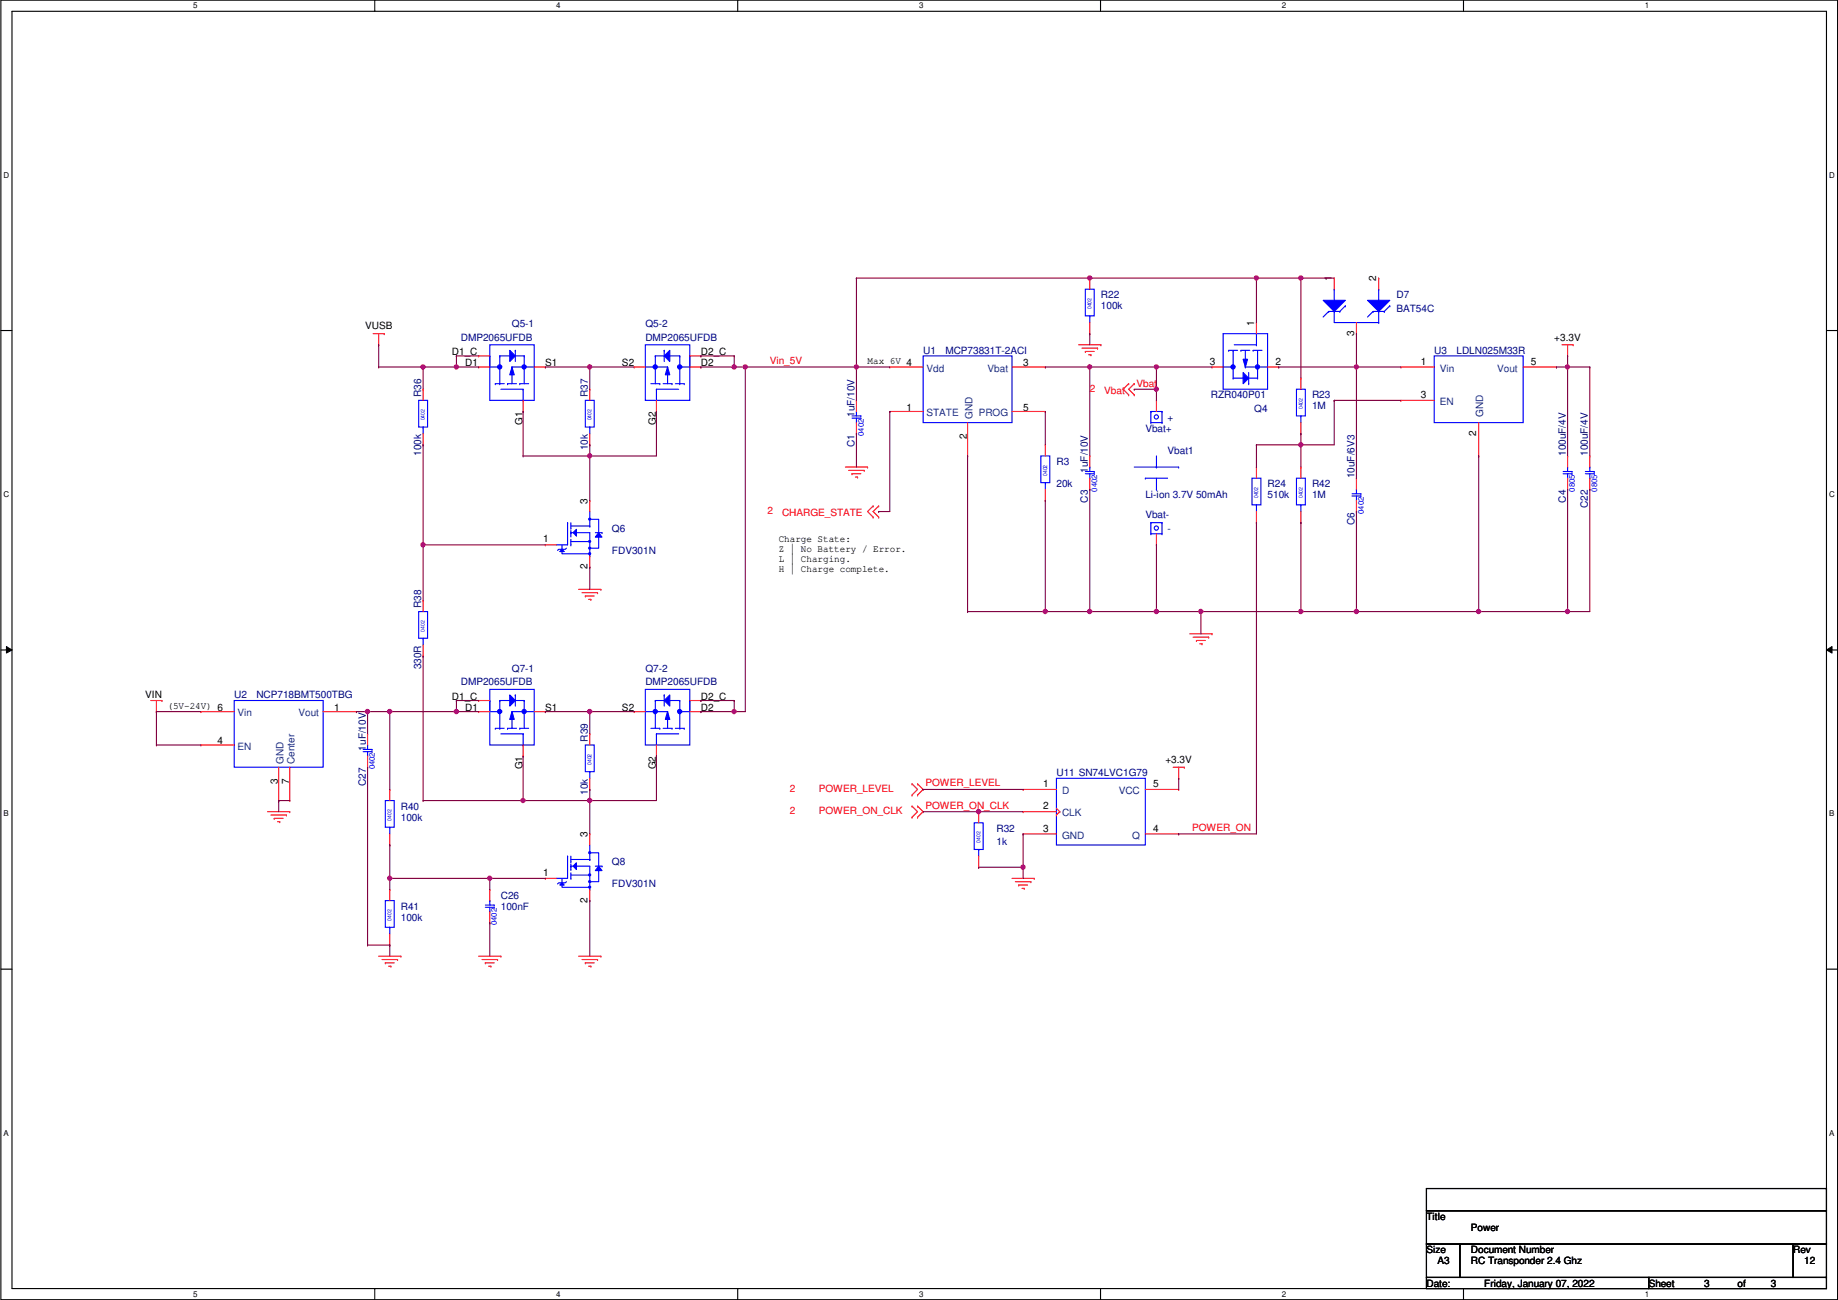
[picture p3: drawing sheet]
<svg xmlns="http://www.w3.org/2000/svg" width="420mm" height="297mm" viewBox="0 0 420 297" stroke-linecap="round" stroke-linejoin="round" font-family="sans-serif">
<path d="M.2 0h419.9v297h-419.9zM2.7 2.6h414.8v291.8h-414.8z" fill="none" stroke="#000" stroke-width=".25"/>
<g fill="#fff">
<path d="M44.2 .3h1v2h-1z"/>
<path d="M44.2 294.7h1v2h-1z"/>
</g>
<path d="M85.7 0v2.6M85.7 294.4v2.6" fill="none" stroke="#000" stroke-width=".25"/>
<g fill="#fff">
<path d="M127.1 .3h1v2h-1z"/>
<path d="M127.1 294.7h1v2h-1z"/>
</g>
<path d="M168.6 0v2.6M168.6 294.4v2.6" fill="none" stroke="#000" stroke-width=".25"/>
<g fill="#fff">
<path d="M210.1 .3h1v2h-1z"/>
<path d="M210.1 294.7h1v2h-1z"/>
</g>
<path d="M251.6 0v2.6M251.6 294.4v2.6" fill="none" stroke="#000" stroke-width=".25"/>
<g fill="#fff">
<path d="M293 .3h1v2h-1z"/>
<path d="M293 294.7h1v2h-1z"/>
</g>
<path d="M334.5 0v2.6M334.5 294.4v2.6" fill="none" stroke="#000" stroke-width=".25"/>
<g fill="#fff">
<path d="M376 .3h1v2h-1z"/>
<path d="M376 294.7h1v2h-1z"/>
<path d="M.8 39h1.3v2h-1.3z"/>
<path d="M418.2 39h1.2v2h-1.2z"/>
<path d="M.8 112h1.3v2h-1.3z"/>
<path d="M418.2 112h1.2v2h-1.2z"/>
</g>
<path d="M.2 75.5h2.5M417.5 75.5h2.6" fill="none" stroke="#000" stroke-width=".25"/>
<g fill="#fff">
<path d="M.8 185h1.2v1.9h-1.2z"/>
<path d="M418.2 185h1.1v1.9h-1.1z"/>
</g>
<path d="M.2 148.5h2.5M417.5 148.5h2.6" fill="none" stroke="#000" stroke-width=".25"/>
<path d="M1.5 147.7l1.2 .8-1.2 .7zM417.5 148.5l1.3-.8v1.5z" fill="#000"/>
<path d="M1.5 147.7l1.2 .8-1.2 .7zM417.5 148.5l1.3-.8v1.5z" fill="none" stroke="#000" stroke-width=".23"/>
<g fill="#fff">
<path d="M.8 257.9h1.2v2h-1.2z"/>
<path d="M418.2 257.9h1.1v2h-1.1z"/>
</g>
<path d="M.2 221.4h2.5M417.5 221.4h2.6M326.1 271.6h91.4v5h-91.4zM326.1 276.6h91.4v7.7h-91.4zM326.1 284.3h7.6v7.6h-7.6zM326.1 291.9h50.8v2.5h-50.8zM333.7 284.3h76.2v7.6h-76.2zM376.9 291.9h40.6v2.5h-40.6zM409.9 284.3h7.6v7.6h-7.6z" fill="none" stroke="#000" stroke-width=".25"/>
<g fill="none" stroke="#f00" stroke-width=".25">
<path d="M85.3 76.2h2.5M86.6 78.8h.1M86.6 76.2v2.6M87.8 76.2h.1M246.6 78.8h5.1M247.3 79.5h3.6M250.9 79.5h.1M251.7 78.8h.1M357.1 78.8h2.5M358.3 78.8v2.5M359.6 78.8h.1M248.1 80.3h.1"/>
<path d="M248.1 80.3h2M248.9 81.1h.5M249.4 81.1h.1M258 87.7h.1M258 90.2h.1M258 87.7l-1.3 1.2 1.3 1.3M259.3 87.7h.1M259.3 90.2h.1M259.3 87.7l-1.3 1.2 1.3 1.3M358.3 81.3h.1M193.2 106.7h5.1M194 107.5h3.6"/>
<path d="M194.8 108.2h.1M194.8 108.2h2M195.5 109h.5M196 109h.1M197.6 107.5h.1M198.3 106.7h.1M199.6 115.6h.1M199.6 118.2h.1M199.6 115.6l-1.3 1.3 1.3 1.3M200.9 115.6h.1M200.9 118.2h.1M200.9 115.6l-1.3 1.3 1.3 1.3"/>
<path d="M132.3 134.7h5.1M133 135.4h3.6M133.8 136.2h.1M133.8 136.2h2M134.6 136.9h.5M135.1 136.9h.1M136.6 135.4h.1M137.4 134.7h.1M272 144.8h5.1M272.7 145.6h3.6M273.5 146.3h.1M273.5 146.3h2"/>
<path d="M274.3 147.1h.5M274.8 147.1h.1M276.3 145.6h.1M277.1 144.8h.1M34.5 160.1h2.5M35.8 162.6h.1M35.8 160.1v2.5M37 160.1h.1M208.5 179.1h.1M208.5 179.1l1.3 1.3-1.3 1.3M209.8 179.1h.1M209.8 179.1l1.2 1.3-1.2 1.3"/>
<path d="M268.2 175.3h2.5M269.4 177.8h.1M269.4 175.3v2.5M270.7 175.3h.1M61.2 185.5h5M61.9 186.2h3.6M62.7 187h.1M62.7 187h2M63.4 187.7h.6M64 187.7h.1M65.5 186.2h.1M66.2 185.5h.1"/>
<path d="M208.5 181.7h.1M208.5 184.2h.1M208.5 186.7h.1M208.5 184.2l1.3 1.3-1.3 1.2M209.8 181.7h.1M209.8 186.7h.1M209.8 184.2h.1M209.8 184.2l1.2 1.3-1.2 1.2M86.6 218.5h5M87.3 219.2h3.6M90.9 219.2h.1M91.6 218.5h.1"/>
<path d="M109.4 218.5h5.1M110.2 219.2h3.5M113.7 219.2h.1M114.5 218.5h.1M132.3 218.5h5.1M133 219.2h3.6M136.6 219.2h.1M137.4 218.5h.1M231.3 200.7h5.1M232.1 201.5h3.6M232.9 202.2h.1M232.9 202.2h2"/>
<path d="M233.6 203h.5M234.1 203h.1M235.7 201.5h.1M236.4 200.7h.1M88.1 220h.1M88.1 220h2M88.8 220.8h.6M89.4 220.8h.1M110.9 220h.1M110.9 220h2.1M111.7 220.8h.5M112.2 220.8h.1"/>
<path d="M133.8 220h.1M133.8 220h2M134.6 220.8h.5M135.1 220.8h.1"/>
</g>
<g fill="none" stroke="#00f" stroke-width=".25">
<path d="M112 157.5h10.1v12.7h-10.1zM117.8 158.8h.1M117.8 158.8v2.5M112 160.1h.1M112 160.1v2.5h2.5M113.2 166.4h.1M113.2 166.4h2.1M114.2 160.1h.1M114.2 166.4h.1M114.2 160.1h5.6M114.2 160.1v6.3M114.5 162.6h.1"/>
<path d="M114.5 167.7h5.1M116 166.4h.1M116 166.4h2.1M117 162.6h.1M117 162.6v3.8M117 162.6h5.1M118.8 166.4h.1M118.8 166.4h2.1M119.6 167.7h.1M119.6 170.2h.1M119.6 162.6h.1M119.6 167.7v2.5"/>
<path d="M119.8 160.1h.1M119.8 160.1v6.3"/>
</g>
<circle cx="114.2" cy="162.6" r=".49" fill="#00f"/>
<circle cx="114.2" cy="162.6" r=".49" fill="none" stroke="#00f" stroke-width=".25"/>
<circle cx="119.8" cy="162.6" r=".49" fill="#00f"/>
<circle cx="119.8" cy="162.6" r=".49" fill="none" stroke="#00f" stroke-width=".25"/>
<path d="M116.5 158.8l1.3 1.3-1.3 1.2z" fill="#00f"/>
<path d="M116.5 158.8l1.3 1.3-1.3 1.2z" fill="none" stroke="#00f" stroke-width=".25"/>
<path d="M117 162.6l.5 1.8h-1z" fill="#00f"/>
<g fill="none" stroke="#00f" stroke-width=".25">
<path d="M133.8 91.5h2v6.1h-2zM134.8 97.6h.1M134.8 97.6v1.5M296.4 88.9h2v6.1h-2zM297.4 95h.1M297.4 95v1.6M327.9 81.3h20.3v15.3h-20.3zM129.7 119.4h.1M129.7 119.4v5.1h-2.5M130.5 119.4v1.3M134.8 116.9v3.3M286.2 109.3h2v6.1h-2z"/>
<path d="M287.2 115.4h.1M287.2 115.4v1.5M95.7 139.7h2v6.1h-2zM128.5 124.5v2h6.3M130.5 121.7h.1M130.5 120.7h.1M130.5 122.5h.1M130.5 124.5h.1M130.5 121.7h4.3v2M130.5 121.2v1.3M130.5 123.2v1.3M130.5 120.2h4.3"/>
<path d="M130.5 123.7h4.3M134.8 120.2h.1M134.8 123.7h.1M134.8 127h.1M134.8 124v3M96.7 145.8h.1M96.7 145.8v1.6M117 162.6l.5 1.8h-1zM241.5 177.8h20.3v15.3h-20.3zM88.1 182.9h2v6.1h-2zM89.1 189h.1M89.1 189v1.5"/>
<path d="M222.7 188h2v6.1h-2zM223.7 194.1h.1M223.7 194.1v1.5"/>
</g>
<g fill="none" stroke="#f00" stroke-width=".25">
<path d="M134.8 88.9h.1M134.8 88.9v2.6M134.8 99.1v2.5M297.4 99.1h.1M297.4 86.4h.1M297.4 86.4v2.5M297.4 96.6v2.5M320.2 83.9h.1M320.2 91.5h.1M320.2 83.9h7.7M320.2 91.5h7.7M338 96.6v7.6"/>
<path d="M348.2 83.9h7.6M355.8 83.9h.1M134.8 101.6h.1M287.2 119.4h.1M287.2 106.7h.1M287.2 106.7v2.6M287.2 116.9v2.5M338 104.2h.1M96.7 137.2h.1M96.7 137.2v2.5M96.7 149.9h.1M96.7 147.4v2.5"/>
<path d="M109.4 162.6h.1M109.4 160.1h.1M109.4 162.6h2.6M109.4 160.1h2.6M119.6 172.8h.1M119.6 170.2v2.6M122.1 162.6h2.6M124.7 162.6h.1M89.1 193.1h.1M89.1 180.4h.1M89.1 180.4v2.5M89.1 190.5v2.6"/>
<path d="M223.7 198.2h.1M223.7 185.5h.1M223.7 185.5v2.5M223.7 195.6v2.6M233.9 190.5h.1M233.9 185.5h.1M233.9 180.4h.1M233.9 190.5h7.6M233.9 185.5h7.6M233.9 180.4h7.6M241.5 186.2h.1M241.5 184.7l.8 .8"/>
<path d="M242.3 185.5h.1M242.3 185.5l-.8 .7M261.8 190.5h7.6M261.8 180.4h7.6M269.4 190.5h.1M269.4 180.4h.1"/>
</g>
<path d="M134.6 118.5h.4v.3h-.4z" fill-rule="evenodd" fill="#00f"/>
<path d="M134.6 118.5h.4v.3h-.4z" fill="none" stroke="#00f" stroke-width=".25"/>
<path d="M134.6 126.3h.4v.4h-.4z" fill-rule="evenodd" fill="#00f"/>
<path d="M134.6 126.3h.4v.4h-.4z" fill="none" stroke="#00f" stroke-width=".25"/>
<path d="M134.6 123.5h.4v.4h-.4z" fill-rule="evenodd" fill="#00f"/>
<path d="M134.6 123.5h.4v.4h-.4z" fill="none" stroke="#00f" stroke-width=".25"/>
<path d="M134.6 125.1h.4v.3h-.4z" fill-rule="evenodd" fill="#00f"/>
<path d="M134.8 118.7h2.1v6.6h-2.1M134.6 125.1h.4v.3h-.4z" fill="none" stroke="#00f" stroke-width=".25"/>
<path d="M128.5 125.5l.5 .5h-1z" fill-rule="evenodd" fill="#00f"/>
<path d="M128.5 125.5l.5 .5h-1zM129.5 125.3l-.3 .2h-1.5l-.2 .3" fill="none" stroke="#00f" stroke-width=".25"/>
<path d="M136.9 121.7l.7 1h-1.5z" fill-rule="evenodd" fill="#00f"/>
<path d="M136.1 121.7h1.5M136.9 121.7l.7 1h-1.5zM136.9 121.7v1M137.6 121.7h.1" fill="none" stroke="#00f" stroke-width=".25"/>
<path d="M131 121.7l.8-.8v1.6z" fill-rule="evenodd" fill="#00f"/>
<g fill="none" stroke="#00f" stroke-width=".25">
<path d="M248.1 66.1h2v6.1h-2zM249.1 72.2h.1M249.1 72.2v1.5M303.7 71.2h.1M303.7 71.2l-1.2 1.2M303.7 71.2h2.6M305 71.2h.1M305 66.1h.1M305 66.1v2.5M305 71.2v2.5M306.3 71.2h.1M307.5 69.9h.1"/>
<path d="M307.5 69.9l-1.2 1.3M315.2 71.2h.1M315.2 66.1h.1M315.2 66.1v2.5M315.2 71.2v2.5M357.3 108.2h2.1M357.3 107.7h2.1M358.3 106.7h.1M358.3 109.3h.1M358.3 106.7v1M358.3 108.2v1.1M359.4 108.2h.1"/>
<path d="M359.4 107.7h.1M131 121.7l.8-.8v1.6zM131.8 121.7v.8"/>
</g>
<g fill="none" stroke="#f00" stroke-width=".25">
<path d="M249.1 76.2h.1M249.1 63.5h.1M249.1 63.5v2.6M249.1 73.7v2.5M134.8 114.3h.1M134.8 114.3v2.6M358.3 111.8h.1M358.3 104.2h.1M358.3 104.2v2.5M358.3 109.3v2.5M124.7 124.5h.1M124.7 124.5h2.5"/>
<path d="M134.8 129.6h.1M134.8 127v2.6"/>
</g>
<path d="M302.5 68.6h5l-2.5 2.6z" fill="#00f"/>
<path d="M302.5 68.6h5l-2.5 2.6zM305 73.7h10.2M313.9 71.2h.1M313.9 71.2h2.5M313.9 71.2l-1.3 1.2M315.2 73.7h.1M316.4 71.2h.1M317.7 69.9h.1M317.7 69.9l-1.3 1.3" fill="none" stroke="#00f" stroke-width=".25"/>
<path d="M312.6 68.6h5.1l-2.5 2.6z" fill="#00f"/>
<g fill="none" stroke="#00f" stroke-width=".25">
<path d="M312.6 68.6h5.1l-2.5 2.6zM296.4 109.3h2v6.1h-2zM297.4 115.4h.1M297.4 115.4v1.5M362.4 108.2h2M362.4 107.7h2M363.4 106.7h.1M363.4 109.3h.1M363.4 106.7v1M363.4 108.2v1.1M364.4 108.2h.1M364.4 107.7h.1"/>
<path d="M147.5 157.5h10.2v12.7h-10.2zM151.8 158.8h.1M151.8 158.8v2.5M53.5 160.1h20.4v15.2h-20.4zM147.5 162.6h5.1M148.8 166.4h2M149.8 160.1h.1M149.8 160.1v6.3M149.8 160.1h5.6M150.1 167.7h.1M150.1 170.2h.1M150.1 162.6h.1"/>
<path d="M150.1 167.7h5M150.1 167.7v2.5M150.8 166.4h.1M151.6 166.4h2M152.6 162.6h.1M152.6 162.6v3.8M153.6 166.4h.1M154.4 166.4h2M155.1 162.6h.1M155.4 160.1h.1M155.4 166.4h.1M155.4 160.1v6.3"/>
<path d="M156.4 166.4h.1M157.7 160.1h.1M157.7 160.1v2.5h-2.6"/>
</g>
<g fill="none" stroke="#f00" stroke-width=".25">
<path d="M305 63.5h.1M305 63.5v2.6M310.1 76.2h.1M310.1 73.7v2.5M315.2 63.5h.1M315.2 63.5v2.6M297.4 119.4h.1M297.4 106.7h.1M297.4 106.7v2.6M297.4 116.9v2.5M363.4 111.8h.1M363.4 104.2h.1"/>
<path d="M363.4 104.2v2.5M363.4 109.3v2.5M45.9 162.6h.1M45.9 170.2h.1M45.9 162.6h7.6M45.9 170.2h7.6M63.7 175.3v7.6M66.2 175.3v7.6M73.9 162.6h7.6M81.5 162.6h.1M63.7 182.9h.1M66.2 182.9h.1"/>
</g>
<circle cx="155.4" cy="162.6" r=".49" fill="#00f"/>
<circle cx="155.4" cy="162.6" r=".49" fill="none" stroke="#00f" stroke-width=".25"/>
<circle cx="149.8" cy="162.6" r=".49" fill="#00f"/>
<circle cx="149.8" cy="162.6" r=".49" fill="none" stroke="#00f" stroke-width=".25"/>
<path d="M151.8 160.1l1.3-1.3v2.5z" fill="#00f"/>
<path d="M151.8 160.1l1.3-1.3v2.5z" fill="none" stroke="#00f" stroke-width=".25"/>
<path d="M152.6 162.6l.5 1.8h-1z" fill="#00f"/>
<g fill="none" stroke="#00f" stroke-width=".25">
<path d="M263.1 96.6h.1M263.1 94h.1M263.1 96.6h2.5M263.1 94v2.6M263.1 94h2.5M265.6 94h.1M265.6 96.6h.1M265.6 94v2.6M248.1 108.2h2M248.1 107.7h2M249.1 106.7h.1M249.1 109.3h.1"/>
<path d="M249.1 106.7v1M249.1 108.2v1.1M250.1 108.2h.1M250.1 107.7h.1M259.3 106.7h10.1M261.8 109.3h.1M261.8 109.3h5.1M264.4 111.8h.1M264.4 106.7h.1M264.4 104.2v2.5M264.4 109.3v2.5M269.4 106.7h.1"/>
<path d="M152.6 162.6l.5 1.8h-1zM129.7 195.6h.1M129.7 195.6v5.1h-2.5M130.5 197.9h.1M130.5 196.9h.1M130.5 198.7h.1M130.5 197.9h4.3v2M130.5 195.6v1.3M130.5 197.4v1.3M130.5 199.4v1.3M130.5 196.4h4.3M130.5 199.9h4.3"/>
<path d="M134.8 196.4h.1M134.8 199.9h.1M134.8 193.1v3.3M110.9 207.3h2.1M110.9 206.8h2.1M112 205.8h.1M112 208.3h.1M112 205.8v1M112 207.3v1M113 207.3h.1M113 206.8h.1M128.5 200.7v2h6.3"/>
<path d="M130.5 200.7h.1M134.8 203.2h.1M134.8 200.2v3"/>
<circle cx="264.3" cy="95.3" r=".49"/>
</g>
<g fill="none" stroke="#f00" stroke-width=".25">
<path d="M264.4 91.5h.1M264.4 91.5v2.5M249.1 111.8h.1M249.1 104.2h.1M249.1 104.2v2.5M249.1 109.3v2.5M145 162.6h.1M145 162.6h2.5M150.1 172.8h.1M150.1 170.2v2.6M157.7 162.6h2.5M157.7 160.1h2.5"/>
<path d="M160.2 162.6h.1M160.2 160.1h.1M112 210.9h.1M112 203.2h.1M112 203.2v2.6M112 208.3v2.6"/>
</g>
<path d="M134.6 194.7h.4v.3h-.4z" fill-rule="evenodd" fill="#00f"/>
<path d="M134.6 194.7h.4v.3h-.4z" fill="none" stroke="#00f" stroke-width=".25"/>
<path d="M134.6 202.5h.4v.4h-.4z" fill-rule="evenodd" fill="#00f"/>
<path d="M134.6 202.5h.4v.4h-.4z" fill="none" stroke="#00f" stroke-width=".25"/>
<path d="M134.6 199.7h.4v.4h-.4z" fill-rule="evenodd" fill="#00f"/>
<path d="M134.6 199.7h.4v.4h-.4z" fill="none" stroke="#00f" stroke-width=".25"/>
<path d="M134.6 201.3h.4v.3h-.4z" fill-rule="evenodd" fill="#00f"/>
<path d="M134.8 194.9h2.1v6.6h-2.1M134.6 201.3h.4v.3h-.4z" fill="none" stroke="#00f" stroke-width=".25"/>
<path d="M128.5 201.7l.5 .5h-1z" fill-rule="evenodd" fill="#00f"/>
<path d="M128.5 201.7l.5 .5h-1zM129.5 201.5l-.3 .2h-1.5l-.2 .3" fill="none" stroke="#00f" stroke-width=".25"/>
<path d="M136.9 197.9l.7 1h-1.5z" fill-rule="evenodd" fill="#00f"/>
<path d="M136.1 197.9h1.5M136.9 197.9l.7 1h-1.5zM136.9 197.9v1M137.6 197.9h.1" fill="none" stroke="#00f" stroke-width=".25"/>
<path d="M131 197.9l.8-.8v1.6z" fill-rule="evenodd" fill="#00f"/>
<g fill="none" stroke="#00f" stroke-width=".25">
<path d="M112 78.8h10.1v12.7h-10.1zM95.7 91.5h2v6.1h-2zM96.7 97.6h.1M96.7 97.6v1.5M112 81.3h.1M112 81.3v2.6h2.5M113.2 87.7h.1M113.2 87.7h2.1M114.2 81.3h.1M114.2 87.7h.1M114.2 81.3h5.6M114.2 81.3v6.4"/>
<path d="M114.5 83.9h.1M114.5 88.9h5.1M116 87.7h.1M116 87.7h2.1M117 83.9h.1M117 83.9v3.8M117 83.9h5.1M117.8 80.1h.1M117.8 80.1v2.5M118.8 87.7h.1M118.8 87.7h2.1M119.6 88.9h.1"/>
<path d="M119.6 91.5h.1M119.6 83.9h.1M119.6 88.9v2.6M119.8 81.3h.1M119.8 81.3v6.4M309.1 113.3h2M309.1 112.8h2M310.1 111.8h.1M310.1 114.3h.1M310.1 111.8v1M310.1 113.3v1M311.1 113.3h.1"/>
<path d="M311.1 112.8h.1M131 197.9l.8-.8v1.6zM131.8 197.9v.8"/>
</g>
<g fill="none" stroke="#f00" stroke-width=".25">
<path d="M96.7 88.9h.1M96.7 88.9v2.6M96.7 99.1v2.5M96.7 101.6h.1M310.1 116.9h.1M310.1 109.3h.1M310.1 109.3v2.5M310.1 114.3v2.6M134.8 190.5h.1M134.8 190.5v2.6M124.7 200.7h.1M124.7 200.7h2.5"/>
<path d="M134.8 205.8h.1M134.8 203.2v2.6"/>
</g>
<circle cx="114.2" cy="83.8" r=".49" fill="#00f"/>
<circle cx="114.2" cy="83.8" r=".49" fill="none" stroke="#00f" stroke-width=".25"/>
<circle cx="119.8" cy="83.8" r=".49" fill="#00f"/>
<circle cx="119.8" cy="83.8" r=".49" fill="none" stroke="#00f" stroke-width=".25"/>
<path d="M116.5 80.1l1.3 1.2-1.3 1.3z" fill="#00f"/>
<path d="M116.5 80.1l1.3 1.2-1.3 1.3z" fill="none" stroke="#00f" stroke-width=".25"/>
<path d="M117 83.9l.5 1.7h-1z" fill="#00f"/>
<g fill="none" stroke="#00f" stroke-width=".25">
<path d="M147.5 78.8h10.2v12.7h-10.2zM117 83.9l.5 1.7h-1zM147.5 83.9h5.1M148.8 87.7h2M149.8 81.3h.1M149.8 81.3v6.4M149.8 81.3h5.6M150.1 88.9h.1M150.1 91.5h.1M150.1 83.9h.1M150.1 88.9h5M150.1 88.9v2.6"/>
<path d="M150.8 87.7h.1M151.6 87.7h2M151.8 80.1h.1M151.8 80.1v2.5M152.6 83.9h.1M152.6 83.9v3.8M153.6 87.7h.1M154.4 87.7h2M155.1 83.9h.1M155.4 81.3h.1M155.4 87.7h.1M155.4 81.3v6.4"/>
<path d="M156.4 87.7h.1M157.7 81.3h.1M157.7 81.3v2.6h-2.6M194.8 95.5h2M194.8 95h2M195.8 94h.1M195.8 96.6h.1M195.8 94v1M195.8 95.5v1.1M196.8 95.5h.1M196.8 95h.1M133.8 170.2h2v6.1h-2z"/>
<path d="M134.8 176.3h.1M134.8 176.3v1.5M88.1 205.8h2v6.1h-2zM89.1 211.9h.1M89.1 211.9v1.5"/>
</g>
<g fill="none" stroke="#f00" stroke-width=".25">
<path d="M109.4 83.9h.1M109.4 81.3h.1M109.4 83.9h2.6M109.4 81.3h2.6M119.6 94h.1M119.6 91.5v2.5M122.1 83.9h2.6M124.7 83.9h.1M195.8 99.1h.1M195.8 91.5h.1M195.8 91.5v2.5M195.8 96.6v2.5"/>
<path d="M134.8 167.7h.1M134.8 167.7v2.5M134.8 177.8v2.6M134.8 180.4h.1M89.1 215.9h.1M89.1 203.2h.1M89.1 203.2v2.6M89.1 213.4v2.5"/>
</g>
<circle cx="155.4" cy="83.8" r=".49" fill="#00f"/>
<circle cx="155.4" cy="83.8" r=".49" fill="none" stroke="#00f" stroke-width=".25"/>
<circle cx="149.8" cy="83.8" r=".49" fill="#00f"/>
<circle cx="149.8" cy="83.8" r=".49" fill="none" stroke="#00f" stroke-width=".25"/>
<path d="M151.8 81.3l1.3-1.2v2.5z" fill="#00f"/>
<path d="M151.8 81.3l1.3-1.2v2.5z" fill="none" stroke="#00f" stroke-width=".25"/>
<path d="M152.6 83.9l.5 1.7h-1z" fill="#00f"/>
<g fill="none" stroke="#00f" stroke-width=".25">
<path d="M152.6 83.9l.5 1.7h-1zM211 81.3h20.3v15.3h-20.3zM237.9 104.2h2.1v6.1h-2.1zM239 110.3h.1M239 110.3v1.5M263.1 119.4h.1M263.1 119.4h2.5M263.1 119.4v2.6M265.6 119.4h.1M265.6 119.4v2.6M263.1 122h.1M263.1 122h2.5"/>
<path d="M265.6 122h.1M83 171.7h2M83 171.2h2M84 170.2h.1M84 172.8h.1M84 170.2v1M84 171.7v1.1M85 171.7h.1M85 171.2h.1"/>
<circle cx="264.3" cy="120.7" r=".49"/>
</g>
<g fill="none" stroke="#f00" stroke-width=".25">
<path d="M145 83.9h.1M145 83.9h2.5M150.1 94h.1M150.1 91.5v2.5M157.7 83.9h2.5M157.7 81.3h2.5M160.2 83.9h.1M160.2 81.3h.1M203.4 83.9h.1M203.4 94h.1M203.4 83.9h7.6M203.4 94h7.6"/>
<path d="M221.2 96.6v7.6M231.3 83.9h7.7M231.3 94h7.7M239 83.9h.1M239 94h.1M221.2 104.2h.1M239 114.3h.1M239 101.6h.1M239 101.6v2.6M239 111.8v2.5M264.4 124.5h.1M264.4 122v2.5"/>
<path d="M84 175.3h.1M84 167.7h.1M84 167.7v2.5M84 172.8v2.5"/>
</g>
<path d="M284.2 85.1l1.2 1.3-1.2 1.3z" fill="#00f"/>
<g fill="none" stroke="#00f" stroke-width=".25">
<path d="M282.1 78.8h5.1M287.2 78.8h.1M287.2 76.2h.1M287.2 76.2v2.6M280.9 80.1h.1M280.9 80.1h2M281.9 86.4h.1M281.9 80.1h.1M281.9 86.4h5.6M281.9 80.1v6.3M283.7 80.1h.1M283.7 80.1h2"/>
<path d="M284.2 85.1l1.2 1.3-1.2 1.3zM284.7 83.9h.1M284.7 80.1v3.8M285.4 87.7h.1M285.4 85.1v2.6M286.5 80.1h.1M286.5 80.1h2M287.5 86.4h.1M287.5 80.1v6.3"/>
</g>
<path d="M284.2 82.1h1l-.5 1.8z" fill="#00f"/>
<path d="M284.2 82.1h1l-.5 1.8z" fill="none" stroke="#00f" stroke-width=".25"/>
<circle cx="281.9" cy="83.8" r=".49" fill="#00f"/>
<circle cx="281.9" cy="83.8" r=".49" fill="none" stroke="#00f" stroke-width=".25"/>
<circle cx="287.5" cy="83.8" r=".49" fill="#00f"/>
<g fill="none" stroke="#00f" stroke-width=".25">
<path d="M279.6 76.2h10.2v12.7h-10.2zM279.6 83.9h2.5M282.1 83.9h.1M284.7 83.9h5.1M287.2 83.9h.1"/>
<circle cx="287.5" cy="83.8" r=".49"/>
</g>
<path d="M287.2 73.7h.1M287.2 73.7v2.5M277.1 83.9h.1M277.1 83.9h2.5M289.8 83.9h2.5M292.3 83.9h.1" fill="none" stroke="#f00" stroke-width=".25"/>
<path d="M195.8 63.5h.1M195.8 63.5v20.4" fill="none" stroke="#800040" stroke-width=".25"/>
<circle cx="195.8" cy="83.8" r=".49" fill="#f0f"/>
<circle cx="195.8" cy="83.8" r=".49" fill="none" stroke="#f0f" stroke-width=".25"/>
<path d="M195.8 63.5h.1M195.8 63.5h53.3" fill="none" stroke="#800040" stroke-width=".25"/>
<circle cx="249.1" cy="63.5" r=".49" fill="#f0f"/>
<circle cx="249.1" cy="63.5" r=".49" fill="none" stroke="#f0f" stroke-width=".25"/>
<path d="M287.2 63.5h.1M287.2 63.5h10.2M287.2 63.5v10.2M297.4 63.5h.1M297.4 63.5v22.9" fill="none" stroke="#800040" stroke-width=".25"/>
<circle cx="297.4" cy="63.5" r=".49" fill="#f0f"/>
<circle cx="297.4" cy="63.5" r=".49" fill="none" stroke="#f0f" stroke-width=".25"/>
<path d="M297.4 63.5h.1M297.4 63.5h7.6M35.8 162.6h.1M35.8 162.6h10.1M35.8 162.6v7.6M81.5 162.6h.1M81.5 162.6h2.5" fill="none" stroke="#800040" stroke-width=".25"/>
<circle cx="84" cy="162.6" r=".49" fill="#f0f"/>
<circle cx="84" cy="162.6" r=".49" fill="none" stroke="#f0f" stroke-width=".25"/>
<path d="M249.1 76.2h.1M249.1 76.2v2.6M310.1 76.2h.1M310.1 76.2v7.7M167.8 83.9h.1M167.8 83.9h2.6M259.3 88.9h.1M264.4 83.9h.1M264.4 83.9v5h-5.1" fill="none" stroke="#800040" stroke-width=".25"/>
<circle cx="264.3" cy="88.9" r=".49" fill="#f0f"/>
<circle cx="264.3" cy="88.9" r=".49" fill="none" stroke="#f0f" stroke-width=".25"/>
<path d="M195.8 83.9h.1M195.8 83.9h7.6M195.8 83.9v7.6M239 83.9h.1M239 83.9h10.1M249.1 83.9h.1M249.1 83.9v20.3M358.3 81.3h.1M358.3 81.3v2.6M35.8 170.2h.1M35.8 170.2h10.1" fill="none" stroke="#800040" stroke-width=".25"/>
<circle cx="249.1" cy="83.8" r=".49" fill="#f0f"/>
<circle cx="249.1" cy="83.8" r=".49" fill="none" stroke="#f0f" stroke-width=".25"/>
<path d="M249.1 83.9h.1M249.1 83.9h28M264.4 83.9h.1" fill="none" stroke="#800040" stroke-width=".25"/>
<circle cx="264.3" cy="83.8" r=".49" fill="#f0f"/>
<circle cx="264.3" cy="83.8" r=".49" fill="none" stroke="#f0f" stroke-width=".25"/>
<path d="M292.3 83.9h.1M292.3 83.9h27.9M310.1 83.9h.1M310.1 83.9v25.4" fill="none" stroke="#800040" stroke-width=".25"/>
<circle cx="310.1" cy="83.8" r=".49" fill="#f0f"/>
<circle cx="310.1" cy="83.8" r=".49" fill="none" stroke="#f0f" stroke-width=".25"/>
<path d="M355.8 83.9h.1M355.8 83.9h7.6M358.3 83.9h.1M358.3 83.9v20.3" fill="none" stroke="#800040" stroke-width=".25"/>
<circle cx="358.3" cy="83.8" r=".49" fill="#f0f"/>
<circle cx="358.3" cy="83.8" r=".49" fill="none" stroke="#f0f" stroke-width=".25"/>
<g fill="none" stroke="#800040" stroke-width=".25">
<path d="M195.8 99.1h.1M195.8 99.1v7.6M203.4 94h.1M203.4 94v22.9M239 94h.1M239 94v7.6M297.4 99.1h.1M297.4 99.1v2.5h-10.2M305 91.5h.1M305 91.5h15.2M305 91.5v10.1M363.4 83.9h.1"/>
<path d="M363.4 83.9v20.3M287.2 101.6h.1M63.7 182.9h.1M63.7 182.9v2.6"/>
</g>
<circle cx="297.4" cy="101.6" r=".49" fill="#f0f"/>
<circle cx="297.4" cy="101.6" r=".49" fill="none" stroke="#f0f" stroke-width=".25"/>
<path d="M221.2 104.2h.1M221.2 104.2v35.5M249.1 111.8h.1M249.1 111.8v27.9M287.2 101.6h.1M287.2 101.6v5.1M297.4 101.6h.1M297.4 101.6v5.1M297.4 101.6h7.6M338 104.2h.1M338 104.2v35.5" fill="none" stroke="#800040" stroke-width=".25"/>
<circle cx="249.1" cy="139.7" r=".49" fill="#f0f"/>
<circle cx="249.1" cy="139.7" r=".49" fill="none" stroke="#f0f" stroke-width=".25"/>
<path d="M358.3 111.8h.1M358.3 111.8v27.9" fill="none" stroke="#800040" stroke-width=".25"/>
<circle cx="358.3" cy="139.7" r=".49" fill="#f0f"/>
<circle cx="358.3" cy="139.7" r=".49" fill="none" stroke="#f0f" stroke-width=".25"/>
<path d="M200.9 116.9h.1M200.9 116.9h2.5M239 114.3h.1M239 114.3v25.4M363.4 111.8h.1M363.4 111.8v27.9" fill="none" stroke="#800040" stroke-width=".25"/>
<circle cx="238.9" cy="139.7" r=".49" fill="#f0f"/>
<circle cx="238.9" cy="139.7" r=".49" fill="none" stroke="#f0f" stroke-width=".25"/>
<path d="M287.2 119.4h.1M287.2 119.4v71.1M297.4 119.4h.1M297.4 119.4v20.3M310.1 116.9h.1M310.1 116.9v22.8" fill="none" stroke="#800040" stroke-width=".25"/>
<circle cx="297.4" cy="139.7" r=".49" fill="#f0f"/>
<circle cx="297.4" cy="139.7" r=".49" fill="none" stroke="#f0f" stroke-width=".25"/>
<path d="M221.2 139.7h.1M221.2 139.7h53.3M239 139.7h.1M249.1 139.7h.1M264.4 124.5h.1M264.4 139.7h.1M264.4 124.5v15.2" fill="none" stroke="#800040" stroke-width=".25"/>
<circle cx="274.5" cy="139.7" r=".49" fill="#f0f"/>
<circle cx="274.5" cy="139.7" r=".49" fill="none" stroke="#f0f" stroke-width=".25"/>
<circle cx="264.3" cy="139.7" r=".49" fill="#f0f"/>
<circle cx="264.3" cy="139.7" r=".49" fill="none" stroke="#f0f" stroke-width=".25"/>
<path d="M274.5 139.7h.1M274.5 139.7v5.1M274.5 139.7h63.5M297.4 139.7h.1M310.1 139.7h.1" fill="none" stroke="#800040" stroke-width=".25"/>
<circle cx="338" cy="139.7" r=".49" fill="#f0f"/>
<circle cx="338" cy="139.7" r=".49" fill="none" stroke="#f0f" stroke-width=".25"/>
<circle cx="310.1" cy="139.7" r=".49" fill="#f0f"/>
<circle cx="310.1" cy="139.7" r=".49" fill="none" stroke="#f0f" stroke-width=".25"/>
<path d="M124.7 83.9h.1M124.7 83.9h10.1M338 139.7h.1M338 139.7h25.4M358.3 139.7h.1" fill="none" stroke="#800040" stroke-width=".25"/>
<circle cx="134.8" cy="83.8" r=".49" fill="#f0f"/>
<circle cx="134.8" cy="83.8" r=".49" fill="none" stroke="#f0f" stroke-width=".25"/>
<g fill="none" stroke="#800040" stroke-width=".25">
<path d="M86.6 83.9h.1M86.6 83.9h10.1M119.6 94h.1M119.6 94v10.2M134.8 83.9h.1M134.8 83.9v5M134.8 83.9h10.2M150.1 94h.1M150.1 94v10.2h-30.5M119.6 104.2h.1M134.8 104.2h.1M134.8 101.6h.1"/>
<path d="M134.8 101.6v2.6"/>
</g>
<circle cx="96.7" cy="83.8" r=".49" fill="#f0f"/>
<circle cx="96.7" cy="83.8" r=".49" fill="none" stroke="#f0f" stroke-width=".25"/>
<path d="M86.6 78.8h.1M86.6 78.8v5.1M104.3 81.3h.1M104.3 83.9h.1M104.3 81.3h5.1M104.3 81.3v2.6M104.3 83.9h5.1" fill="none" stroke="#800040" stroke-width=".25"/>
<circle cx="104.3" cy="83.8" r=".49" fill="#f0f"/>
<circle cx="104.3" cy="83.8" r=".49" fill="none" stroke="#f0f" stroke-width=".25"/>
<path d="M160.2 83.9h.1M160.2 81.3h.1M160.2 81.3h7.6M167.8 81.3h.1M167.8 81.3v2.6h-7.6" fill="none" stroke="#800040" stroke-width=".25"/>
<circle cx="167.8" cy="83.8" r=".49" fill="#f0f"/>
<circle cx="167.8" cy="83.8" r=".49" fill="none" stroke="#f0f" stroke-width=".25"/>
<path d="M104.3 160.1h.1M104.3 162.6h.1M104.3 160.1v2.5M104.3 160.1h5.1M104.3 162.6h5.1M160.2 160.1h.1M160.2 160.1h7.6M167.8 160.1h.1M167.8 160.1v2.5" fill="none" stroke="#800040" stroke-width=".25"/>
<circle cx="104.3" cy="162.6" r=".49" fill="#f0f"/>
<circle cx="104.3" cy="162.6" r=".49" fill="none" stroke="#f0f" stroke-width=".25"/>
<path d="M124.7 162.6h.1M124.7 162.6h10.1" fill="none" stroke="#800040" stroke-width=".25"/>
<circle cx="134.8" cy="162.6" r=".49" fill="#f0f"/>
<circle cx="134.8" cy="162.6" r=".49" fill="none" stroke="#f0f" stroke-width=".25"/>
<path d="M134.8 162.6h.1M134.8 162.6h10.2M134.8 162.6v5.1M160.2 162.6h.1M160.2 162.6h7.6" fill="none" stroke="#800040" stroke-width=".25"/>
<circle cx="167.8" cy="162.6" r=".49" fill="#f0f"/>
<circle cx="167.8" cy="162.6" r=".49" fill="none" stroke="#f0f" stroke-width=".25"/>
<path d="M119.6 172.8h.1M119.6 172.8v10.1M150.1 172.8h.1M150.1 172.8v10.1h-53.4M167.8 162.6h.1M167.8 162.6h2.6M96.7 182.9h.1M119.6 182.9h.1M134.8 180.4h.1M134.8 182.9h.1M134.8 180.4v2.5" fill="none" stroke="#800040" stroke-width=".25"/>
<circle cx="119.6" cy="182.9" r=".49" fill="#f0f"/>
<circle cx="119.6" cy="182.9" r=".49" fill="none" stroke="#f0f" stroke-width=".25"/>
<path d="M170.4 83.9h.1M170.4 83.9v78.7M96.7 149.9h.1M96.7 149.9v33" fill="none" stroke="#800040" stroke-width=".25"/>
<circle cx="170.4" cy="83.8" r=".49" fill="#f0f"/>
<circle cx="170.4" cy="83.8" r=".49" fill="none" stroke="#f0f" stroke-width=".25"/>
<path d="M96.7 83.9h.1M96.7 83.9h7.6M96.7 83.9v5M170.4 83.9h.1M170.4 83.9h25.4M96.7 101.6h.1M96.7 101.6v22.9M134.8 104.2h.1M134.8 104.2v10.1" fill="none" stroke="#800040" stroke-width=".25"/>
<circle cx="134.8" cy="104.2" r=".49" fill="#f0f"/>
<circle cx="134.8" cy="104.2" r=".49" fill="none" stroke="#f0f" stroke-width=".25"/>
<path d="M96.7 124.5h.1M96.7 124.5h28M134.8 129.6h.1M134.8 129.6v5.1" fill="none" stroke="#800040" stroke-width=".25"/>
<circle cx="96.7" cy="124.5" r=".49" fill="#f0f"/>
<circle cx="96.7" cy="124.5" r=".49" fill="none" stroke="#f0f" stroke-width=".25"/>
<path d="M96.7 124.5h.1M96.7 124.5v12.7M134.8 182.9h.1M134.8 182.9v7.6" fill="none" stroke="#800040" stroke-width=".25"/>
<circle cx="134.8" cy="182.9" r=".49" fill="#f0f"/>
<circle cx="134.8" cy="182.9" r=".49" fill="none" stroke="#f0f" stroke-width=".25"/>
<path d="M89.1 162.6h.1M89.1 162.6v17.8M112 210.9h.1M112 200.7h.1M112 210.9v7.6M112 200.7h12.7M134.8 205.8h.1M134.8 205.8v12.7" fill="none" stroke="#800040" stroke-width=".25"/>
<circle cx="89.1" cy="162.6" r=".49" fill="#f0f"/>
<circle cx="89.1" cy="162.6" r=".49" fill="none" stroke="#f0f" stroke-width=".25"/>
<path d="M89.1 162.6h.1M89.1 162.6h15.2M89.1 193.1h.1M89.1 193.1v7.6M89.1 215.9h.1M89.1 200.7h.1M89.1 215.9v2.6M89.1 200.7h22.9" fill="none" stroke="#800040" stroke-width=".25"/>
<circle cx="111.9" cy="200.7" r=".49" fill="#f0f"/>
<circle cx="111.9" cy="200.7" r=".49" fill="none" stroke="#f0f" stroke-width=".25"/>
<circle cx="89.1" cy="200.7" r=".49" fill="#f0f"/>
<circle cx="89.1" cy="200.7" r=".49" fill="none" stroke="#f0f" stroke-width=".25"/>
<g fill="none" stroke="#800040" stroke-width=".25">
<path d="M249.1 63.5h.1M249.1 63.5h38.1M264.4 88.9h.1M264.4 88.9v2.6M84 162.6h.1M84 175.3h.1M84 162.6v5.1M84 175.3v40.6M84 162.6h5.1M63.7 182.9h.1M63.7 182.9h2.5M84 215.9h.1"/>
<path d="M84 215.9h5.1M89.1 200.7h.1M89.1 200.7v2.5M112 200.7h.1M112 200.7v2.5"/>
</g>
<circle cx="287.2" cy="63.5" r=".49" fill="#f0f"/>
<circle cx="287.2" cy="63.5" r=".49" fill="none" stroke="#f0f" stroke-width=".25"/>
<path d="M269.4 177.8h.1M269.4 177.8v2.6M211 180.4h.1M211 185.5h.1M211 180.4h22.9M211 185.5h12.7" fill="none" stroke="#800040" stroke-width=".25"/>
<circle cx="223.7" cy="185.4" r=".49" fill="#f0f"/>
<circle cx="223.7" cy="185.4" r=".49" fill="none" stroke="#f0f" stroke-width=".25"/>
<path d="M223.7 185.5h.1M223.7 198.2h.1M223.7 185.5h10.2M223.7 198.2h10.2M233.9 190.5h.1M233.9 198.2h.1M233.9 190.5v10.2M269.4 190.5h.1M269.4 190.5h17.8" fill="none" stroke="#800040" stroke-width=".25"/>
<circle cx="233.9" cy="198.1" r=".49" fill="#f0f"/>
<circle cx="233.9" cy="198.1" r=".49" fill="none" stroke="#f0f" stroke-width=".25"/>
<circle cx="195.8" cy="83.8" r=".49" fill="#f0f"/>
<circle cx="195.8" cy="83.8" r=".49" fill="none" stroke="#f0f" stroke-width=".25"/>
<circle cx="249.1" cy="63.5" r=".49" fill="#f0f"/>
<circle cx="249.1" cy="63.5" r=".49" fill="none" stroke="#f0f" stroke-width=".25"/>
<circle cx="297.4" cy="63.5" r=".49" fill="#f0f"/>
<circle cx="297.4" cy="63.5" r=".49" fill="none" stroke="#f0f" stroke-width=".25"/>
<circle cx="84" cy="162.6" r=".49" fill="#f0f"/>
<circle cx="84" cy="162.6" r=".49" fill="none" stroke="#f0f" stroke-width=".25"/>
<circle cx="264.3" cy="88.9" r=".49" fill="#f0f"/>
<circle cx="264.3" cy="88.9" r=".49" fill="none" stroke="#f0f" stroke-width=".25"/>
<circle cx="249.1" cy="83.8" r=".49" fill="#f0f"/>
<circle cx="249.1" cy="83.8" r=".49" fill="none" stroke="#f0f" stroke-width=".25"/>
<circle cx="264.3" cy="83.8" r=".49" fill="#f0f"/>
<circle cx="264.3" cy="83.8" r=".49" fill="none" stroke="#f0f" stroke-width=".25"/>
<circle cx="310.1" cy="83.8" r=".49" fill="#f0f"/>
<circle cx="310.1" cy="83.8" r=".49" fill="none" stroke="#f0f" stroke-width=".25"/>
<circle cx="358.3" cy="83.8" r=".49" fill="#f0f"/>
<circle cx="358.3" cy="83.8" r=".49" fill="none" stroke="#f0f" stroke-width=".25"/>
<circle cx="297.4" cy="101.6" r=".49" fill="#f0f"/>
<circle cx="297.4" cy="101.6" r=".49" fill="none" stroke="#f0f" stroke-width=".25"/>
<circle cx="249.1" cy="139.7" r=".49" fill="#f0f"/>
<circle cx="249.1" cy="139.7" r=".49" fill="none" stroke="#f0f" stroke-width=".25"/>
<circle cx="358.3" cy="139.7" r=".49" fill="#f0f"/>
<circle cx="358.3" cy="139.7" r=".49" fill="none" stroke="#f0f" stroke-width=".25"/>
<circle cx="238.9" cy="139.7" r=".49" fill="#f0f"/>
<circle cx="238.9" cy="139.7" r=".49" fill="none" stroke="#f0f" stroke-width=".25"/>
<circle cx="297.4" cy="139.7" r=".49" fill="#f0f"/>
<circle cx="297.4" cy="139.7" r=".49" fill="none" stroke="#f0f" stroke-width=".25"/>
<circle cx="274.5" cy="139.7" r=".49" fill="#f0f"/>
<circle cx="274.5" cy="139.7" r=".49" fill="none" stroke="#f0f" stroke-width=".25"/>
<circle cx="264.3" cy="139.7" r=".49" fill="#f0f"/>
<circle cx="264.3" cy="139.7" r=".49" fill="none" stroke="#f0f" stroke-width=".25"/>
<circle cx="338" cy="139.7" r=".49" fill="#f0f"/>
<circle cx="338" cy="139.7" r=".49" fill="none" stroke="#f0f" stroke-width=".25"/>
<circle cx="310.1" cy="139.7" r=".49" fill="#f0f"/>
<circle cx="310.1" cy="139.7" r=".49" fill="none" stroke="#f0f" stroke-width=".25"/>
<circle cx="134.8" cy="83.8" r=".49" fill="#f0f"/>
<circle cx="134.8" cy="83.8" r=".49" fill="none" stroke="#f0f" stroke-width=".25"/>
<circle cx="96.7" cy="83.8" r=".49" fill="#f0f"/>
<circle cx="96.7" cy="83.8" r=".49" fill="none" stroke="#f0f" stroke-width=".25"/>
<circle cx="104.3" cy="83.8" r=".49" fill="#f0f"/>
<circle cx="104.3" cy="83.8" r=".49" fill="none" stroke="#f0f" stroke-width=".25"/>
<circle cx="167.8" cy="83.8" r=".49" fill="#f0f"/>
<circle cx="167.8" cy="83.8" r=".49" fill="none" stroke="#f0f" stroke-width=".25"/>
<circle cx="104.3" cy="162.6" r=".49" fill="#f0f"/>
<circle cx="104.3" cy="162.6" r=".49" fill="none" stroke="#f0f" stroke-width=".25"/>
<circle cx="134.8" cy="162.6" r=".49" fill="#f0f"/>
<circle cx="134.8" cy="162.6" r=".49" fill="none" stroke="#f0f" stroke-width=".25"/>
<circle cx="167.8" cy="162.6" r=".49" fill="#f0f"/>
<circle cx="167.8" cy="162.6" r=".49" fill="none" stroke="#f0f" stroke-width=".25"/>
<circle cx="119.6" cy="182.9" r=".49" fill="#f0f"/>
<circle cx="119.6" cy="182.9" r=".49" fill="none" stroke="#f0f" stroke-width=".25"/>
<circle cx="170.4" cy="83.8" r=".49" fill="#f0f"/>
<circle cx="170.4" cy="83.8" r=".49" fill="none" stroke="#f0f" stroke-width=".25"/>
<circle cx="134.8" cy="104.2" r=".49" fill="#f0f"/>
<circle cx="134.8" cy="104.2" r=".49" fill="none" stroke="#f0f" stroke-width=".25"/>
<circle cx="96.7" cy="124.5" r=".49" fill="#f0f"/>
<circle cx="96.7" cy="124.5" r=".49" fill="none" stroke="#f0f" stroke-width=".25"/>
<circle cx="134.8" cy="182.9" r=".49" fill="#f0f"/>
<circle cx="134.8" cy="182.9" r=".49" fill="none" stroke="#f0f" stroke-width=".25"/>
<circle cx="89.1" cy="162.6" r=".49" fill="#f0f"/>
<circle cx="89.1" cy="162.6" r=".49" fill="none" stroke="#f0f" stroke-width=".25"/>
<circle cx="111.9" cy="200.7" r=".49" fill="#f0f"/>
<circle cx="111.9" cy="200.7" r=".49" fill="none" stroke="#f0f" stroke-width=".25"/>
<circle cx="89.1" cy="200.7" r=".49" fill="#f0f"/>
<circle cx="89.1" cy="200.7" r=".49" fill="none" stroke="#f0f" stroke-width=".25"/>
<circle cx="287.2" cy="63.5" r=".49" fill="#f0f"/>
<circle cx="287.2" cy="63.5" r=".49" fill="none" stroke="#f0f" stroke-width=".25"/>
<circle cx="223.7" cy="185.4" r=".49" fill="#f0f"/>
<circle cx="223.7" cy="185.4" r=".49" fill="none" stroke="#f0f" stroke-width=".25"/>
<circle cx="233.9" cy="198.1" r=".49" fill="#f0f"/>
<circle cx="233.9" cy="198.1" r=".49" fill="none" stroke="#f0f" stroke-width=".25"/>
<g font-size="2.3">
<text x="304.4" y="64.3" transform="rotate(-90 304.4 64.3)">1</text>
<text x="314.6" y="64.3" transform="rotate(-90 314.6 64.3)">2</text>
<text x="83.5" y="75.3">VUSB</text>
<text x="286.7" y="74.5" transform="rotate(-90 286.7 74.5)">1</text>
<text x="309.5" y="76.8" transform="rotate(-90 309.5 76.8)">3</text>
<text x="355.3" y="77.8">+3.3V</text>
<text x="103.3" y="81.1">D1_C</text>
<text x="106.4" y="83.7">D1</text>
<text x="124.7" y="83.7">S1</text>
<text x="142.2" y="83.7">S2</text>
<text x="160.2" y="83.7">D2</text>
<text x="160.2" y="81.1">D2_C</text>
<text x="198.3" y="83.2">Max 6V 4</text>
<text x="233.9" y="83.7">3</text>
<text x="276.6" y="83.3">3</text>
<text x="291.5" y="83.3">2</text>
<text x="324.8" y="83.3">1</text>
<text x="350" y="83.3">5</text>
<text x="207.2" y="93.8">1</text>
<text x="233.9" y="93.8">5</text>
<text x="324.8" y="90.9">3</text>
<text x="119.4" y="97.1" transform="rotate(-90 119.4 97.1)">G1</text>
<text x="149.9" y="97.1" transform="rotate(-90 149.9 97.1)">G2</text>
<text x="221" y="100.4" transform="rotate(-90 221 100.4)">2</text>
<text x="337.5" y="99.6" transform="rotate(-90 337.5 99.6)">2</text>
<text x="134.3" y="115.1" transform="rotate(-90 134.3 115.1)">3</text>
<text x="124.2" y="124">1</text>
<text x="178" y="123.8">Charge State:</text>
<text x="134.3" y="130.1" transform="rotate(-90 134.3 130.1)">2</text>
<text x="178" y="126.1">Z | No Battery / Error.</text>
<text x="178" y="128.4">L | Charging.</text>
<text x="178" y="130.7">H | Charge complete.</text>
<text x="33.2" y="159.6">VIN</text>
<text x="38.3" y="161.9">(5V-24V) 6</text>
<text x="103.3" y="159.9">D1_C</text>
<text x="160.2" y="159.9">D2_C</text>
<text x="76.4" y="162.4">1</text>
<text x="106.4" y="162.4">D1</text>
<text x="124.7" y="162.4">S1</text>
<text x="142.2" y="162.4">S2</text>
<text x="160.2" y="162.4">D2</text>
<text x="49.7" y="170">4</text>
<text x="63.5" y="179.1" transform="rotate(-90 63.5 179.1)">3</text>
<text x="66.1" y="179.1" transform="rotate(-90 66.1 179.1)">7</text>
<text x="119.4" y="175.8" transform="rotate(-90 119.4 175.8)">G1</text>
<text x="149.9" y="175.8" transform="rotate(-90 149.9 175.8)">G2</text>
<text x="238.5" y="179.8">1</text>
<text x="263.6" y="179.8">5</text>
<text x="266.4" y="174.3">+3.3V</text>
<text x="238.5" y="184.9">2</text>
<text x="134.3" y="191.3" transform="rotate(-90 134.3 191.3)">3</text>
<text x="238.5" y="190">3</text>
<text x="263.6" y="190">4</text>
<text x="124.2" y="200.2">1</text>
<text x="134.3" y="206.3" transform="rotate(-90 134.3 206.3)">2</text>
<text x="326.1" y="278.7">Title</text>
<text x="336.2" y="281.3">Power</text>
<text x="326.1" y="286.3">Size</text>
<text x="336.2" y="286.3">Document Number</text>
<text x="409.9" y="286.3">Rev</text>
<text x="326.1" y="294">Date:</text>
<text x="328.6" y="288.9">A3</text>
<text x="336.2" y="288.9">RC Transponder 2.4 Ghz</text>
<text x="339.3" y="294">Friday, January 07, 2022</text>
<text x="376.9" y="294">Sheet</text>
<text x="389.6" y="294">3</text>
<text x="397.2" y="294">of</text>
<text x="404.8" y="294">3</text>
<text x="412.4" y="288.9">12</text>
</g>
<g font-size="2.3" fill="#000080">
<text x="251.7" y="68.2">R22</text>
<text x="251.7" y="70.7">100k</text>
<text x="319.2" y="68.2">D7</text>
<text x="319.2" y="71.2">BAT54C</text>
<text x="105.4" y="77.8">DMP2065UFDB</text>
<text x="117" y="74.8">Q5-1</text>
<text x="147.5" y="74.8">Q5-2</text>
<text x="147.5" y="77.8">DMP2065UFDB</text>
<text x="211" y="80.9">U1</text>
<text x="216.1" y="80.9">MCP73831T-2ACI</text>
<text x="327.9" y="80.9">U3</text>
<text x="332.9" y="80.9">LDLN025M33R</text>
<text x="96.3" y="90.7" transform="rotate(-90 96.3 90.7)">R36</text>
<text x="134.4" y="90.7" transform="rotate(-90 134.4 90.7)">R37</text>
<text x="195.4" y="95.3" transform="rotate(-90 195.4 95.3)">1uF/10V</text>
<text x="276.8" y="91">RZR040P01</text>
<text x="286.7" y="94.1">Q4</text>
<text x="299.9" y="91">R23</text>
<text x="299.9" y="93.6">1M</text>
<text x="261.8" y="98.6">Vbat+</text>
<text x="266.9" y="96.1">+</text>
<text x="96.3" y="104.2" transform="rotate(-90 96.3 104.2)">100k</text>
<text x="134.4" y="102.9" transform="rotate(-90 134.4 102.9)">10k</text>
<text x="195.4" y="102.2" transform="rotate(-90 195.4 102.2)">C1</text>
<text x="241.5" y="106.3">R3</text>
<text x="248.7" y="108" transform="rotate(-90 248.7 108)">1uF/10V</text>
<text x="266.9" y="103.7">Vbat1</text>
<text x="357.9" y="104.2" transform="rotate(-90 357.9 104.2)">100uF/4V</text>
<text x="363" y="104.2" transform="rotate(-90 363 104.2)">100uF/4V</text>
<text x="241.5" y="111.3">20k</text>
<text x="261.8" y="113.9">Li-ion 3.7V 50mAh</text>
<text x="289.8" y="111.3">R24</text>
<text x="289.8" y="113.9">510k</text>
<text x="299.9" y="111.3">R42</text>
<text x="299.9" y="113.9">1M</text>
<text x="309.7" y="109.3" transform="rotate(-90 309.7 109.3)">10uF/6V3</text>
<text x="248.7" y="114.9" transform="rotate(-90 248.7 114.9)">C3</text>
<text x="261.8" y="118.4">Vbat-</text>
<text x="309.7" y="119.9" transform="rotate(-90 309.7 119.9)">C6</text>
<text x="357.9" y="114.9" transform="rotate(-90 357.9 114.9)">C4</text>
<text x="363" y="116.1" transform="rotate(-90 363 116.1)">C22</text>
<text x="139.9" y="121.5">Q6</text>
<text x="266.9" y="121.5">-</text>
<text x="139.9" y="126.6">FDV301N</text>
<text x="96.3" y="139" transform="rotate(-90 96.3 139)">R38</text>
<text x="96.3" y="153" transform="rotate(-90 96.3 153)">330R</text>
<text x="117" y="153.5">Q7-1</text>
<text x="147.5" y="153.5">Q7-2</text>
<text x="53.5" y="159.6">U2</text>
<text x="58.6" y="159.6">NCP718BMT500TBG</text>
<text x="105.4" y="156.5">DMP2065UFDB</text>
<text x="147.5" y="156.5">DMP2065UFDB</text>
<text x="83.6" y="171.5" transform="rotate(-90 83.6 171.5)">1uF/10V</text>
<text x="134.4" y="169.5" transform="rotate(-90 134.4 169.5)">R39</text>
<text x="83.6" y="179.6" transform="rotate(-90 83.6 179.6)">C27</text>
<text x="241.5" y="177.4">U11 SN74LVC1G79</text>
<text x="91.6" y="185">R40</text>
<text x="134.4" y="181.7" transform="rotate(-90 134.4 181.7)">10k</text>
<text x="91.6" y="187.5">100k</text>
<text x="227.8" y="190.1">R32</text>
<text x="139.9" y="197.7">Q8</text>
<text x="227.8" y="193.1">1k</text>
<text x="139.9" y="202.8">FDV301N</text>
<text x="91.6" y="207.9">R41</text>
<text x="114.5" y="205.3">C26</text>
<text x="114.5" y="207.9">100nF</text>
<text x="91.6" y="210.4">100k</text>
</g>
<g font-size="2.3" fill="#f00">
<text x="176" y="83.1">Vin_5V</text>
<text x="249.1" y="89.5">2</text>
<text x="259.8" y="88.4">Vbat</text>
<text x="252.4" y="90">Vbat</text>
<text x="175.5" y="117.4">2</text>
<text x="178.8" y="117.9">CHARGE_STATE</text>
<text x="211.5" y="179.7">POWER_LEVEL</text>
<text x="180.5" y="180.9">2</text>
<text x="187.1" y="180.9">POWER_LEVEL</text>
<text x="211.5" y="184.7">POWER_ON_CLK</text>
<text x="180.5" y="186">2</text>
<text x="187.1" y="186">POWER_ON_CLK</text>
<text x="272.5" y="189.8">POWER_ON</text>
</g>
<g font-size="2.3" fill="#004080">
<text x="211.8" y="84.9">Vdd</text>
<text x="225.8" y="84.9">Vbat</text>
<text x="329.1" y="84.9">Vin</text>
<text x="342.3" y="84.9">Vout</text>
<text x="211.8" y="95.1">STATE</text>
<text x="222.3" y="95.8" transform="rotate(-90 222.3 95.8)">GND</text>
<text x="223.7" y="95.1">PROG</text>
<text x="329.1" y="92.5">EN</text>
<text x="339.1" y="95.3" transform="rotate(-90 339.1 95.3)">GND</text>
<text x="54.3" y="163.7">Vin</text>
<text x="68.3" y="163.7">Vout</text>
<text x="54.3" y="171.3">EN</text>
<text x="64.8" y="174.5" transform="rotate(-90 64.8 174.5)">GND</text>
<text x="67.3" y="174.5" transform="rotate(-90 67.3 174.5)">Center</text>
<text x="242.8" y="181.4">D</text>
<text x="255.7" y="181.4">VCC</text>
<text x="242.8" y="191.6">GND</text>
<text x="242.8" y="186.5">CLK</text>
<text x="258.8" y="191.6">Q</text>
</g>
<g font-size="1.8">
<text x="44.2" y="1.9">5</text>
<text x="127.1" y="1.9">4</text>
<text x="210.1" y="1.9">3</text>
<text x="293" y="1.9">2</text>
<text x="376" y="1.9">1</text>
<text x=".8" y="40.6">D</text>
<text x="418.2" y="40.6">D</text>
<text x=".8" y="113.6">C</text>
<text x="418.2" y="113.6">C</text>
<text x=".8" y="186.6">B</text>
<text x="418.2" y="186.6">B</text>
<text x=".8" y="259.5">A</text>
<text x="418.2" y="259.5">A</text>
<text x="44.2" y="296.3">5</text>
<text x="127.1" y="296.3">4</text>
<text x="210.1" y="296.3">3</text>
<text x="293" y="296.3">2</text>
<text x="376" y="296.3">1</text>
</g>
<g font-size="1.8" fill="#00f">
<text x="197.4" y="99.6" transform="rotate(-90 197.4 99.6)">0402</text>
<text x="250.8" y="112.3" transform="rotate(-90 250.8 112.3)">0402</text>
<text x="360" y="112.3" transform="rotate(-90 360 112.3)">0805</text>
<text x="365.1" y="112.3" transform="rotate(-90 365.1 112.3)">0805</text>
<text x="311.7" y="117.4" transform="rotate(-90 311.7 117.4)">0402</text>
<text x="85.7" y="175.8" transform="rotate(-90 85.7 175.8)">0402</text>
<text x="113.6" y="211.4" transform="rotate(-90 113.6 211.4)">0402</text>
</g>
<g font-size="1.3" fill="#00f">
<text x="249.5" y="70.7" transform="rotate(-90 249.5 70.7)">0402</text>
<text x="297.8" y="93.5" transform="rotate(-90 297.8 93.5)">0402</text>
<text x="97.1" y="96.1" transform="rotate(-90 97.1 96.1)">0402</text>
<text x="135.2" y="96.1" transform="rotate(-90 135.2 96.1)">0402</text>
<text x="239.4" y="108.8" transform="rotate(-90 239.4 108.8)">0402</text>
<text x="287.6" y="113.8" transform="rotate(-90 287.6 113.8)">0402</text>
<text x="297.8" y="113.8" transform="rotate(-90 297.8 113.8)">0402</text>
<text x="97.1" y="144.3" transform="rotate(-90 97.1 144.3)">0402</text>
<text x="135.2" y="174.8" transform="rotate(-90 135.2 174.8)">0402</text>
<text x="89.5" y="187.5" transform="rotate(-90 89.5 187.5)">0402</text>
<text x="224.1" y="192.6" transform="rotate(-90 224.1 192.6)">0402</text>
<text x="89.5" y="210.4" transform="rotate(-90 89.5 210.4)">0402</text>
</g>
</svg>
